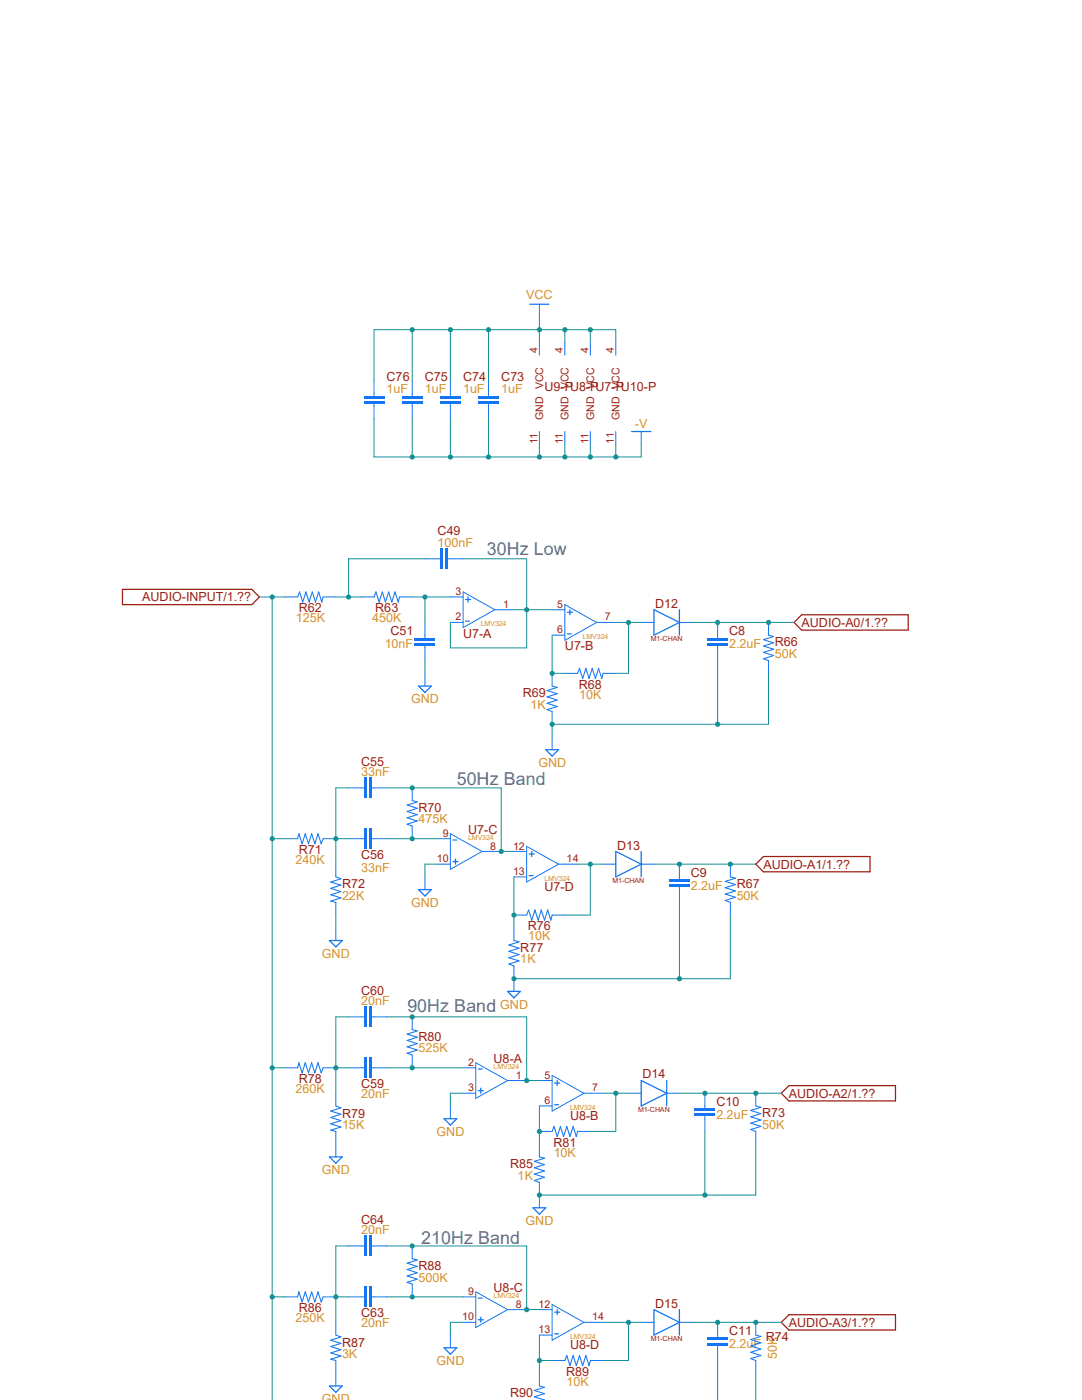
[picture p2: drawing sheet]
<svg xmlns="http://www.w3.org/2000/svg" width="216mm" height="279mm" viewBox="0 0 216 279" stroke-linecap="round" stroke-linejoin="round" font-family="sans-serif">
<path d="M51.8 119.1l-1.6 1.6h-25.8v-3.1h25.8l1.6 1.5M160 122.7h21.2v3.1h-21.2M160 122.7l-1.6 1.5 1.6 1.6M152.3 170.9h21.3v3.1h-21.3l-1.5-1.5zM157.4 216.7h21.3v3h-21.3M157.4 216.7l-1.5 1.5 1.5 1.5M157.4 262.4h21.3v3h-21.3M157.4 262.4l-1.5 1.5 1.5 1.5" fill="none" stroke="#9c1f14" stroke-width=".25"/>
<path d="M64.5 119.1l-.3 1.1-.6-2.1-.6 2.1-.7-2.1-.6 2.1-.7-2.1-.6 2.1-.6-2.1-.4 1M74.6 119.1l.4-1 .7 2.1M79.7 119.1l-.2 1.1-.7-2.1-.6 2.1-.6-2.1-.7 2.1-.6-2.1-.7 2.1" fill="none" stroke="#1375f4" stroke-width=".21"/>
<path d="M56.9 119.1h2.5M64.5 119.1h2.5M72.1 119.1h2.5M79.7 119.1h2.6" fill="none" stroke="#1375f4" stroke-width=".2"/>
<g fill="#1375f4">
<path d="M88.8 109.5h.6v4.1h-.6z" fill-rule="evenodd"/>
<path d="M88.8 109.5h.6v4.1h-.6zM88.8 109.5v4.1h.6v-4.1z" fill-rule="evenodd"/>
<path d="M87.8 109.5h.6v4.1h-.6z" fill-rule="evenodd"/>
<path d="M87.8 109.5h.6v4.1h-.6zM87.8 109.5v4.1h.6v-4.1z" fill-rule="evenodd"/>
</g>
<path d="M84.8 111.5h3M89.4 111.5h3" fill="none" stroke="#1375f4" stroke-width=".2"/>
<g fill="#1375f4">
<path d="M82.8 128.3h4v.5h-4z" fill-rule="evenodd"/>
<path d="M82.8 128.3h4v.5h-4zM82.8 128.3v.5h4v-.5z" fill-rule="evenodd"/>
<path d="M82.8 127.3h4v.5h-4z" fill-rule="evenodd"/>
<path d="M82.8 127.3h4v.5h-4zM82.8 127.3v.5h4v-.5z" fill-rule="evenodd"/>
</g>
<path d="M128 86.1v2.6M84.8 124.2v3.1M84.8 128.8v3M84.8 134.4v2.5M110.2 134.4v2.5M112.7 134.4h2.6M120.3 134.4h2.6M82.3 157.2v2.6M110.2 142v2.5M110.2 147.1v2.5M82.3 164.9v2.5" fill="none" stroke="#1375f4" stroke-width=".2"/>
<path d="M126 86.1h3.9M83.5 136.9h2.6l-1.3 1.3zM108.9 149.6h2.5l-1.2 1.3z" fill="none" stroke="#1375f4" stroke-width=".25"/>
<path d="M110.2 136.9l1 .3-2 .6 2 .7M111.2 138.5l-2 .6 2 .6-2 .7 2 .6M116.9 133.4l.6 2 .7-2 .6 2 .6-2M116.9 133.4l-.6 2-.7-2-.3 1M119.4 133.4l.7 2 .2-1M82.3 159.8l1 .2-2.1 .7 2.1 .6-2.1 .7M111.2 141l-2 .6 1 .4M81.2 161.9l2.1 .7-2.1 .6 2.1 .7-2.1 .6 1.1 .4" fill="none" stroke="#1375f4" stroke-width=".21"/>
<g fill="#1375f4">
<path d="M73.6 155.2h.5v4.1h-.5z" fill-rule="evenodd"/>
<path d="M73.6 155.2h.5v4.1h-.5zM73.6 155.2v4.1h.5v-4.1z" fill-rule="evenodd"/>
<path d="M72.6 155.2h.5v4.1h-.5z" fill-rule="evenodd"/>
<path d="M72.6 155.2h.5v4.1h-.5zM72.6 155.2v4.1h.5v-4.1z" fill-rule="evenodd"/>
</g>
<path d="M69.6 157.2h3M74.1 157.2h3.1" fill="none" stroke="#1375f4" stroke-width=".2"/>
<g fill="#1375f4">
<path d="M73.6 165.4h.5v4h-.5z" fill-rule="evenodd"/>
<path d="M73.6 165.4h.5v4h-.5zM73.6 165.4v4h.5v-4z" fill-rule="evenodd"/>
<path d="M72.6 165.4h.5v4h-.5z" fill-rule="evenodd"/>
<path d="M72.6 165.4h.5v4h-.5zM72.6 165.4v4h.5v-4z" fill-rule="evenodd"/>
</g>
<g fill="none" stroke="#1375f4" stroke-width=".2">
<path d="M56.9 167.4h2.5M64.5 167.4h2.5M67 172.5v2.5M69.6 167.4h3M74.1 167.4h3.1M84.8 175v2.5M67 180.1v2.5M67 185.2v2.5M102.6 182.6h2.5M102.6 185.2v2.5M102.6 192.8v5.1M110.2 182.6h2.5"/>
<path d="M56.9 213.1h2.5M64.5 213.1h2.5M67 218.2v2.5M67 225.8v2.5"/>
</g>
<g fill="none" stroke="#1375f4" stroke-width=".21">
<path d="M59.4 167.4l.2-1 .7 2M62.2 166.4l.6 2M62.2 166.4l-.7 2-.6-2-.6 2M64.5 167.4l-.4 1-.7-2-.6 2M66 178.6l2 .6-2 .6 1 .3M67 175l1 .4-2 .6 2 .7-2 .6 2 .6-2 .7M101.5 191.1l2.1 .7-2.1 .6 1.1 .4M102.6 187.7l1 .3-2.1 .6 2.1 .6M103.6 189.2l-2.1 .7 2.1 .6-2.1 .6M105.1 182.6l.4-1 .6 2.1 .6-2.1 .7 2.1M110.2 182.6l-.3 1.1-.6-2.1-.7 2.1-.6-2.1-.6 2.1M59.4 213.1l.2-1 .7 2"/>
<path d="M62.2 212.1l.6 2M62.2 212.1l-.7 2-.6-2-.6 2M64.5 213.1l-.4 1-.7-2-.6 2M66 225.5l1 .3M67 220.7l1 .4-2 .7 2 .6-2 .6 2 .7-2 .6 2 .6-2 .7"/>
</g>
<path d="M83.5 177.5h2.6l-1.3 1.3zM67 189l1.3-1.3h-2.6l1.3 1.3M101.3 197.9h2.5l-1.2 1.2z" fill="none" stroke="#1375f4" stroke-width=".25"/>
<g fill="#1375f4">
<path d="M73.6 211.1h.5v4h-.5z" fill-rule="evenodd"/>
<path d="M73.6 211.1h.5v4h-.5zM73.6 211.1v4h.5v-4z" fill-rule="evenodd"/>
<path d="M72.6 211.1h.5v4h-.5z" fill-rule="evenodd"/>
<path d="M72.6 211.1h.5v4h-.5zM72.6 211.1v4h.5v-4z" fill-rule="evenodd"/>
</g>
<path d="M69.6 213.1h3M74.1 213.1h3.1" fill="none" stroke="#1375f4" stroke-width=".2"/>
<g fill="#1375f4">
<path d="M73.6 200.9h.5v4.1h-.5z" fill-rule="evenodd"/>
<path d="M73.6 200.9h.5v4.1h-.5zM73.6 200.9v4.1h.5v-4.1z" fill-rule="evenodd"/>
<path d="M72.6 200.9h.5v4.1h-.5z" fill-rule="evenodd"/>
<path d="M72.6 200.9h.5v4.1h-.5zM72.6 200.9v4.1h.5v-4.1z" fill-rule="evenodd"/>
</g>
<g fill="none" stroke="#1375f4" stroke-width=".2">
<path d="M69.6 202.9h3M74.1 202.9h3.1M82.3 202.9v2.6M82.3 210.6v2.5M67 228.3v2.6M89.9 220.7v2.6M107.6 225.8h2.6M107.6 228.3v2.6M107.6 236v5M115.3 225.8h2.5M56.9 258.8h2.5M64.5 258.8h2.5"/>
<path d="M67 263.9v2.5M67 271.5v2.6"/>
</g>
<g fill="none" stroke="#1375f4" stroke-width=".21">
<path d="M81.2 210.2l1.1 .4M81.2 207.6l2.1 .7-2.1 .6 2.1 .6-2.1 .7M82.3 205.5l1 .2M83.3 205.7l-2.1 .7 2.1 .6-2.1 .6M107.6 230.9l1 .2-2 .7 2 .6-2 .6 2 .7M108.6 233.7l-2 .6 2 .6-2 .7 1 .4M114.4 224.8l.6 2 .3-1M114.4 224.8l-.7 2-.6-2-.6 2-.7-2-.6 2-.6-2-.4 1M59.4 258.8l.2-1 .7 2.1M62.2 257.8l.6 2.1M62.2 257.8l-.7 2.1-.6-2.1-.6 2.1M64.5 258.8l-.4 1.1-.7-2.1-.6 2.1"/>
<path d="M67 266.4l1 .4-2 .7 2 .6-2 .6 2 .7-2 .6 2 .6-2 .7 1 .2"/>
</g>
<path d="M67 232.2l1.3-1.3h-2.6l1.3 1.3M88.6 223.3h2.5l-1.2 1.2zM106.4 241h2.5l-1.3 1.3z" fill="none" stroke="#1375f4" stroke-width=".25"/>
<g fill="#1375f4">
<path d="M73.6 256.8h.5v4.1h-.5z" fill-rule="evenodd"/>
<path d="M73.6 256.8h.5v4.1h-.5zM73.6 256.8v4.1h.5v-4.1z" fill-rule="evenodd"/>
<path d="M72.6 256.8h.5v4.1h-.5z" fill-rule="evenodd"/>
<path d="M72.6 256.8h.5v4.1h-.5zM72.6 256.8v4.1h.5v-4.1z" fill-rule="evenodd"/>
</g>
<path d="M69.6 258.8h3M74.1 258.8h3.1" fill="none" stroke="#1375f4" stroke-width=".2"/>
<g fill="#1375f4">
<path d="M73.6 246.6h.5v4.1h-.5z" fill-rule="evenodd"/>
<path d="M73.6 246.6h.5v4.1h-.5zM73.6 246.6v4.1h.5v-4.1z" fill-rule="evenodd"/>
<path d="M72.6 246.6h.5v4.1h-.5z" fill-rule="evenodd"/>
<path d="M72.6 246.6h.5v4.1h-.5zM72.6 246.6v4.1h.5v-4.1z" fill-rule="evenodd"/>
</g>
<g fill="none" stroke="#1375f4" stroke-width=".2">
<path d="M128 124.2h2.5M135.6 124.2h2.5M153.4 124.2v2.6M153.4 131.8v2.6M120.3 172.5h2.6M128 172.5h2.5M145.7 172.5v2.5M145.7 180.1v2.5M125.4 218.2h2.6M133 218.2h2.6M150.8 218.2v2.5M150.8 225.8v2.5"/>
<path d="M69.6 248.7h3M74.1 248.7h3.1M82.3 248.7v2.5M82.3 256.3v2.5M67 274.1v2.5M89.9 266.4v2.6M107.6 274.1v2.5M110.2 271.5h2.5M117.8 271.5h2.5M128 263.9h2.5M135.6 263.9h2.5M150.8 263.9v2.5"/>
<path d="M150.8 271.5v2.6"/>
</g>
<g fill="none" stroke="#1375f4" stroke-width=".21">
<path d="M152.3 128.9l2.1 .7-2.1 .6 2.1 .6-2.1 .7 1.1 .3M153.4 126.8l1 .2-2.1 .7 2.1 .6-2.1 .6M144.7 179.7l1 .4M144.7 177.2l2 .6-2 .6 2 .7-2 .6M145.7 175l1 .3M146.7 175.3l-2 .6 2 .6-2 .7M149.8 224.2l2 .6-2 .6 1 .4M149.8 221.6l2 .6-2 .7 2 .6-2 .7M150.8 220.7l1 .3-2 .6M81.2 254.6l2.1 .7-2.1 .6 1.1 .4M81.2 252.1l2.1 .6M82.3 251.2l1 .3-2.1 .6"/>
<path d="M83.3 252.7l-2.1 .7 2.1 .6-2.1 .6M107.6 276.6l1 .3-2 .6 2 .6M108.6 278.1l-2 .7 2 .6h-.1M114.4 270.5l.6 2.1 .6-2.1 .7 2.1 .6-2.1M114.4 270.5l-.7 2.1-.6-2.1-.4 1M116.9 270.5l.6 2.1 .3-1.1M149.8 271.1l1 .4M149.8 268.6l2 .6-2 .7 2 .6-2 .6M150.8 266.4l1 .3M151.8 266.7l-2 .6 2 .7-2 .6"/>
</g>
<path d="M130.5 121.7l5.1 2.5-5.1 2.6zM135.6 121.7v5.1M122.9 169.9l5.1 2.6-5.1 2.5zM128 169.9v5.1M128 215.6l5 2.6-5 2.5zM133 215.6v5.1M67 277.9l1.3-1.3h-2.6l1.3 1.3M88.6 269h2.5l-1.2 1.3zM130.5 261.4l5.1 2.5-5.1 2.5zM135.6 261.4v5" fill="none" stroke="#1375f4" stroke-width=".25"/>
<g fill="#1375f4">
<path d="M95.4 80h4.1v.5h-4.1z" fill-rule="evenodd"/>
<path d="M95.4 80h4.1v.6h-4.1zM95.4 80v.5h4.1v-.5z" fill-rule="evenodd"/>
<path d="M95.4 79h4.1v.5h-4.1z" fill-rule="evenodd"/>
<path d="M95.4 79h4.1v.5h-4.1zM95.4 79v.5h4.1v-.5z" fill-rule="evenodd"/>
</g>
<path d="M97.5 76v3M97.5 80.5v3.1" fill="none" stroke="#1375f4" stroke-width=".2"/>
<g fill="#1375f4">
<path d="M87.8 80h4.1v.5h-4.1z" fill-rule="evenodd"/>
<path d="M87.8 80h4.1v.6h-4.1zM87.8 80v.5h4.1v-.5z" fill-rule="evenodd"/>
<path d="M87.8 79h4.1v.5h-4.1z" fill-rule="evenodd"/>
<path d="M87.8 79h4.1v.5h-4.1zM87.8 79v.5h4.1v-.5z" fill-rule="evenodd"/>
</g>
<path d="M89.9 76v3M89.9 80.5v3.1" fill="none" stroke="#1375f4" stroke-width=".2"/>
<g fill="#1375f4">
<path d="M80.2 80h4.1v.5h-4.1z" fill-rule="evenodd"/>
<path d="M80.2 80h4.1v.6h-4.1zM80.2 80v.5h4.1v-.5z" fill-rule="evenodd"/>
<path d="M80.2 79h4.1v.5h-4.1z" fill-rule="evenodd"/>
<path d="M80.2 79h4.1v.5h-4.1zM80.2 79v.5h4.1v-.5z" fill-rule="evenodd"/>
</g>
<path d="M82.3 76v3M82.3 80.5v3.1" fill="none" stroke="#1375f4" stroke-width=".2"/>
<g fill="#1375f4">
<path d="M72.6 80h4.1v.5h-4.1z" fill-rule="evenodd"/>
<path d="M72.6 80h4.1v.6h-4.1zM72.6 80v.5h4.1v-.5z" fill-rule="evenodd"/>
<path d="M72.6 79h4.1v.5h-4.1z" fill-rule="evenodd"/>
<path d="M72.6 79h4.1v.5h-4.1zM72.6 79v.5h4.1v-.5z" fill-rule="evenodd"/>
</g>
<g fill="none" stroke="#1375f4" stroke-width=".2">
<path d="M74.6 76v3M107.6 68.3v2.6M112.7 68.3v2.6M117.8 68.3v2.6M122.9 68.3v2.6M74.6 80.5v3.1M107.6 86.1v2.6M112.7 86.1v2.6M117.8 86.1v2.6M122.9 86.1v2.6M89.9 119.1h2.5M92.4 118.1l6.3 3.6-6.3 3.5z"/>
<path d="M89.9 124.2h2.5M98.7 121.7h3.9M110.2 121.7h2.5M110.2 126.8h2.5M112.7 120.7l6.4 3.5-6.4 3.6zM119.1 124.2h3.8M87.3 167.4h2.6M87.3 172.5h2.6M89.9 166.4l6.3 3.5-6.3 3.6zM96.2 169.9h3.8M102.6 169.9h2.5M102.6 175h2.5"/>
<path d="M105.1 168.9l6.3 3.6-6.3 3.5zM111.4 172.5h3.9M92.4 213.1h2.5M92.4 218.2h2.5M94.9 212.1l6.4 3.5-6.4 3.6zM101.3 215.6h3.8M107.6 215.6h2.6M110.2 214.6l6.3 3.6-6.3 3.6zM116.5 218.2h3.8M107.6 220.7h2.6M92.4 258.8h2.5M92.4 263.9h2.5"/>
<path d="M105.1 261.4h-3.8l-6.4 3.5v-7.1l6.4 3.6M107.6 261.4h2.6M107.6 266.4h2.6M110.2 260.3l6.3 3.6-6.3 3.6zM116.5 263.9h3.8"/>
</g>
<g fill="none" stroke="#1375f4" stroke-width=".25">
<path d="M92.9 119.6h1M93.4 119.1v1.1M92.9 124h.8M113.2 126.5h.8M113.2 122.2h1M113.7 121.7v1M90.4 167.6h.7M90.4 171.9h1M90.9 171.4v1.1M105.6 174.7h.8M105.6 170.4h1M106.1 169.9v1"/>
<path d="M95.4 213.4h.8M95.4 217.7h1.1M95.9 217.2v1M110.7 216.2h1M111.2 215.6v1.1M110.7 220.5h.7M95.4 259.1h.8M95.4 263.4h1.1M95.9 262.9v1M110.7 266.2h.7M110.7 261.9h1M111.2 261.4v1"/>
</g>
<g fill="#1375f4">
<path d="M141.2 128.3h4v.5h-4z" fill-rule="evenodd"/>
<path d="M141.1 128.3h4.1v.5h-4zM141.2 128.3v.5h4v-.5z" fill-rule="evenodd"/>
<path d="M141.2 127.3h4v.5h-4z" fill-rule="evenodd"/>
<path d="M141.1 127.3h4.1v.5h-4.1zM141.2 127.3v.5h4v-.5z" fill-rule="evenodd"/>
</g>
<path d="M143.2 124.2v3.1M143.2 128.8v3" fill="none" stroke="#1375f4" stroke-width=".2"/>
<g fill="#1375f4">
<path d="M133.5 176.5h4.1v.5h-4.1z" fill-rule="evenodd"/>
<path d="M133.5 176.5h4.1v.5h-4.1zM133.5 176.5v.5h4.1v-.5z" fill-rule="evenodd"/>
<path d="M133.5 175.5h4.1v.5h-4.1z" fill-rule="evenodd"/>
<path d="M133.5 175.5h4.1v.5h-4.1zM133.5 175.5v.5h4.1v-.5z" fill-rule="evenodd"/>
</g>
<path d="M135.6 172.5v3M135.6 177v3.1" fill="none" stroke="#1375f4" stroke-width=".2"/>
<g fill="#1375f4">
<path d="M138.6 222.2h4.1v.6h-4.1z" fill-rule="evenodd"/>
<path d="M138.6 222.2h4.1v.6h-4.1zM138.6 222.2v.6h4.1v-.6z" fill-rule="evenodd"/>
<path d="M138.6 221.2h4.1v.6h-4.1z" fill-rule="evenodd"/>
<path d="M138.6 221.2h4.1v.6h-4.1zM138.6 221.2v.6h4.1v-.6z" fill-rule="evenodd"/>
</g>
<path d="M140.7 218.2v3M140.7 222.7v3.1" fill="none" stroke="#1375f4" stroke-width=".2"/>
<g fill="#1375f4">
<path d="M141.2 268h4v.5h-4z" fill-rule="evenodd"/>
<path d="M141.2 268h4v.5h-4.1zM141.2 268v.5h4v-.5z" fill-rule="evenodd"/>
<path d="M141.2 267h4v.5h-4z" fill-rule="evenodd"/>
<path d="M141.1 267h4.1v.5h-4.1zM141.2 267v.5h4v-.5z" fill-rule="evenodd"/>
</g>
<path d="M107.6 60.7v2.6M143.2 263.9v3.1M143.2 268.5v3" fill="none" stroke="#1375f4" stroke-width=".2"/>
<path d="M105.7 60.7h3.8" fill="none" stroke="#1375f4" stroke-width=".25"/>
<path d="M67 119.1h5.1M84.8 111.5h-15.2v7.6" fill="none" stroke="#158f93" stroke-width=".2"/>
<g fill="#158f93">
<path d="M69 119.1a.55 .55 0 0 1 1.1 0 .55 .55 0 0 1-1.1 0zM69 119.1a.55 .55 0 0 0 1.1 0 .55 .55 0 0 0-1.1 0z" fill-rule="evenodd"/>
<circle cx="69.6" cy="119.1" r=".51"/>
</g>
<path d="M92.4 111.5h12.7v17.8h-15.2v-5.1M102.6 121.7h7.6" fill="none" stroke="#158f93" stroke-width=".2"/>
<g fill="#158f93">
<path d="M104.6 121.7a.52 .52 0 0 1 1 0 .52 .52 0 0 1-1 0zM104.6 121.7a.51 .51 0 0 0 1 0 .51 .51 0 0 0-1 0z" fill-rule="evenodd"/>
<circle cx="105.1" cy="121.7" r=".52"/>
</g>
<path d="M82.3 119.1h7.6M84.8 119.1v5.1" fill="none" stroke="#158f93" stroke-width=".2"/>
<g fill="#158f93">
<path d="M84.3 119.1a.51 .51 0 0 1 1 0 .51 .51 0 0 1-1 0zM84.3 119.1a.51 .51 0 0 0 1 0 .51 .51 0 0 0-1 0z" fill-rule="evenodd"/>
<circle cx="84.8" cy="119.1" r=".51"/>
</g>
<path d="M84.8 131.8v2.6M143.2 131.8v12.7M153.4 134.4v10.1h-43.2v2.6" fill="none" stroke="#158f93" stroke-width=".2"/>
<g fill="#158f93">
<path d="M109.7 144.5a.52 .52 0 0 1 1 0 .52 .52 0 0 1-1 0zM109.7 144.5a.51 .51 0 0 0 1 0 .51 .51 0 0 0-1 0z" fill-rule="evenodd"/>
<path d="M142.7 144.5a.51 .51 0 0 1 1 0 .51 .51 0 0 1-1 0zM142.7 144.5a.51 .51 0 0 0 1 0 .51 .51 0 0 0-1 0z" fill-rule="evenodd"/>
<circle cx="110.2" cy="144.5" r=".52"/>
<circle cx="143.2" cy="144.5" r=".51"/>
</g>
<path d="M87.3 172.5h-2.5v2.5M67 182.6v2.6M135.6 180.1v15.2M145.7 182.6v12.7h-43.1" fill="none" stroke="#158f93" stroke-width=".2"/>
<g fill="#158f93">
<path d="M102 195.3a.55 .55 0 0 1 1.1 0 .55 .55 0 0 1-1.1 0zM102 195.3a.55 .55 0 0 0 1.1 0 .55 .55 0 0 0-1.1 0z" fill-rule="evenodd"/>
<path d="M135.1 195.3a.52 .52 0 0 1 1 0 .52 .52 0 0 1-1 0zM135.1 195.3a.51 .51 0 0 0 1 0 .51 .51 0 0 0-1 0z" fill-rule="evenodd"/>
<circle cx="102.6" cy="195.3" r=".51"/>
<circle cx="135.6" cy="195.3" r=".52"/>
</g>
<path d="M92.4 218.2h-2.5v2.5M140.7 225.8v12.7M150.8 228.3v10.2h-43.2" fill="none" stroke="#158f93" stroke-width=".2"/>
<g fill="#158f93">
<path d="M107.1 238.5a.55 .55 0 0 1 1.1 0 .55 .55 0 0 1-1.1 0zM107.1 238.5a.51 .51 0 0 0 1 0 .51 .51 0 0 0-1 0z" fill-rule="evenodd"/>
<path d="M140.1 238.5a.55 .55 0 0 1 1.1 0 .55 .55 0 0 1-1.1 0zM140.1 238.5a.55 .55 0 0 0 1.1 0 .55 .55 0 0 0-1.1 0z" fill-rule="evenodd"/>
<circle cx="107.6" cy="238.5" r=".51"/>
<circle cx="140.7" cy="238.5" r=".52"/>
</g>
<path d="M110.2 126.8v7.6h2.5M92.4 263.9h-2.5v2.5M143.2 271.5v7.9M150.8 274.1v5.3" fill="none" stroke="#158f93" stroke-width=".2"/>
<g fill="#158f93">
<path d="M109.7 134.4a.52 .52 0 0 1 1 0 .52 .52 0 0 1-1 0zM109.7 134.4a.51 .51 0 0 0 1 0 .51 .51 0 0 0-1 0z" fill-rule="evenodd"/>
<circle cx="110.2" cy="134.4" r=".52"/>
</g>
<path d="M122.9 124.2h5.1M125.4 124.2v10.2h-2.5" fill="none" stroke="#158f93" stroke-width=".2"/>
<g fill="#158f93">
<path d="M124.9 124.2a.52 .52 0 0 1 1 0 .52 .52 0 0 1-1 0zM124.9 124.2a.51 .51 0 0 0 1 0 .51 .51 0 0 0-1 0z" fill-rule="evenodd"/>
<circle cx="125.4" cy="124.2" r=".52"/>
</g>
<path d="M74.6 83.6v7.6h53.4v-2.5M82.3 83.6v7.6M89.9 83.6v7.6M97.5 83.6v7.6M107.6 88.7v2.5M112.7 88.7v2.5M117.8 88.7v2.5M122.9 88.7v2.5" fill="none" stroke="#158f93" stroke-width=".2"/>
<g fill="#158f93">
<path d="M107.1 91.2a.55 .55 0 0 1 1.1 0 .55 .55 0 0 1-1.1 0zM107.1 91.2a.51 .51 0 0 0 1 0 .51 .51 0 0 0-1 0z" fill-rule="evenodd"/>
<path d="M112.2 91.2a.51 .51 0 0 1 1 0 .51 .51 0 0 1-1 0zM112.2 91.2a.51 .51 0 0 0 1 0 .51 .51 0 0 0-1 0z" fill-rule="evenodd"/>
<path d="M117.3 91.2a.51 .51 0 0 1 1 0 .51 .51 0 0 1-1 0zM117.3 91.2a.51 .51 0 0 0 1 0 .51 .51 0 0 0-1 0z" fill-rule="evenodd"/>
<path d="M122.4 91.2a.51 .51 0 0 1 1 0 .51 .51 0 0 1-1 0zM122.4 91.2a.51 .51 0 0 0 1 0 .51 .51 0 0 0-1 0z" fill-rule="evenodd"/>
<path d="M81.7 91.2a.55 .55 0 0 1 1.1 0 .55 .55 0 0 1-1.1 0zM81.7 91.2a.55 .55 0 0 0 1.1 0 .55 .55 0 0 0-1.1 0z" fill-rule="evenodd"/>
<path d="M89.4 91.2a.51 .51 0 0 1 1 0 .51 .51 0 0 1-1 0zM89.4 91.2a.51 .51 0 0 0 1 0 .51 .51 0 0 0-1 0z" fill-rule="evenodd"/>
<path d="M97 91.2a.51 .51 0 0 1 1 0 .51 .51 0 0 1-1 0zM97 91.2a.51 .51 0 0 0 1 0 .51 .51 0 0 0-1 0z" fill-rule="evenodd"/>
<circle cx="107.6" cy="91.2" r=".51"/>
<circle cx="112.7" cy="91.2" r=".51"/>
<circle cx="117.8" cy="91.2" r=".51"/>
<circle cx="122.9" cy="91.2" r=".51"/>
<circle cx="82.3" cy="91.2" r=".52"/>
<circle cx="89.9" cy="91.2" r=".51"/>
<circle cx="97.5" cy="91.2" r=".51"/>
</g>
<path d="M69.6 157.2h-2.6v15.3M67 167.4h2.6" fill="none" stroke="#158f93" stroke-width=".2"/>
<g fill="#158f93">
<path d="M66.5 167.4a.52 .52 0 0 1 1 0 .52 .52 0 0 1-1 0zM66.5 167.4a.52 .52 0 0 0 1 0 .52 .52 0 0 0-1 0z" fill-rule="evenodd"/>
<circle cx="67" cy="167.4" r=".52"/>
</g>
<path d="M77.2 167.4h10.1" fill="none" stroke="#158f93" stroke-width=".2"/>
<g fill="#158f93">
<path d="M81.7 167.4a.55 .55 0 0 1 1.1 0 .55 .55 0 0 1-1.1 0zM81.7 167.4a.55 .55 0 0 0 1.1 0 .55 .55 0 0 0-1.1 0z" fill-rule="evenodd"/>
<circle cx="82.3" cy="167.4" r=".52"/>
</g>
<path d="M77.2 157.2h22.8v12.7h2.6" fill="none" stroke="#158f93" stroke-width=".2"/>
<g fill="#158f93">
<path d="M81.7 157.2a.55 .55 0 0 1 1.1 0 .55 .55 0 0 1-1.1 0zM81.7 157.2a.55 .55 0 0 0 1.1 0 .55 .55 0 0 0-1.1 0z" fill-rule="evenodd"/>
<path d="M99.5 169.9a.52 .52 0 0 1 1 0 .52 .52 0 0 1-1 0zM99.5 169.9a.51 .51 0 0 0 1 0 .51 .51 0 0 0-1 0z" fill-rule="evenodd"/>
<circle cx="82.3" cy="157.2" r=".52"/>
<circle cx="100" cy="169.9" r=".52"/>
</g>
<path d="M102.6 175v10.2" fill="none" stroke="#158f93" stroke-width=".2"/>
<g fill="#158f93">
<path d="M102 182.6a.55 .55 0 0 1 1.1 0 .55 .55 0 0 1-1.1 0zM102 182.6a.55 .55 0 0 0 1.1 0 .55 .55 0 0 0-1.1 0z" fill-rule="evenodd"/>
<circle cx="102.6" cy="182.6" r=".51"/>
</g>
<path d="M115.3 172.5h5M117.8 172.5v10.1h-5.1" fill="none" stroke="#158f93" stroke-width=".2"/>
<g fill="#158f93">
<path d="M117.3 172.5a.51 .51 0 0 1 1 0 .51 .51 0 0 1-1 0zM117.3 172.5a.51 .51 0 0 0 1 0 .51 .51 0 0 0-1 0z" fill-rule="evenodd"/>
<circle cx="117.8" cy="172.5" r=".51"/>
</g>
<path d="M69.6 213.1h-2.6v5.1" fill="none" stroke="#158f93" stroke-width=".2"/>
<g fill="#158f93">
<path d="M66.5 213.1a.52 .52 0 0 1 1 0 .52 .52 0 0 1-1 0zM66.5 213.1a.52 .52 0 0 0 1 0 .52 .52 0 0 0-1 0z" fill-rule="evenodd"/>
<circle cx="67" cy="213.1" r=".52"/>
</g>
<path d="M69.6 202.9h-2.6v10.2M77.2 213.1h15.2" fill="none" stroke="#158f93" stroke-width=".2"/>
<g fill="#158f93">
<path d="M81.7 213.1a.55 .55 0 0 1 1.1 0 .55 .55 0 0 1-1.1 0zM81.7 213.1a.55 .55 0 0 0 1.1 0 .55 .55 0 0 0-1.1 0z" fill-rule="evenodd"/>
<circle cx="82.3" cy="213.1" r=".52"/>
</g>
<path d="M77.2 202.9h27.9v12.7h2.5" fill="none" stroke="#158f93" stroke-width=".2"/>
<g fill="#158f93">
<path d="M81.7 202.9a.55 .55 0 0 1 1.1 0 .55 .55 0 0 1-1.1 0zM81.7 202.9a.55 .55 0 0 0 1.1 0 .55 .55 0 0 0-1.1 0z" fill-rule="evenodd"/>
<path d="M104.6 215.6a.52 .52 0 0 1 1 0 .52 .52 0 0 1-1 0zM104.6 215.6a.51 .51 0 0 0 1 0 .51 .51 0 0 0-1 0z" fill-rule="evenodd"/>
<circle cx="82.3" cy="202.9" r=".52"/>
<circle cx="105.1" cy="215.6" r=".52"/>
</g>
<path d="M107.6 220.7v7.6" fill="none" stroke="#158f93" stroke-width=".2"/>
<g fill="#158f93">
<path d="M107.1 225.8a.55 .55 0 0 1 1.1 0 .55 .55 0 0 1-1.1 0zM107.1 225.8a.51 .51 0 0 0 1 0 .51 .51 0 0 0-1 0z" fill-rule="evenodd"/>
<circle cx="107.6" cy="225.8" r=".51"/>
</g>
<path d="M120.3 218.2h5.1M122.9 218.2v7.6h-5.1" fill="none" stroke="#158f93" stroke-width=".2"/>
<g fill="#158f93">
<path d="M122.4 218.2a.51 .51 0 0 1 1 0 .51 .51 0 0 1-1 0zM122.4 218.2a.51 .51 0 0 0 1 0 .51 .51 0 0 0-1 0z" fill-rule="evenodd"/>
<circle cx="122.9" cy="218.2" r=".51"/>
</g>
<path d="M69.6 258.8h-2.6v5.1" fill="none" stroke="#158f93" stroke-width=".2"/>
<g fill="#158f93">
<path d="M66.5 258.8a.52 .52 0 0 1 1 0 .52 .52 0 0 1-1 0zM66.5 258.8a.52 .52 0 0 0 1 0 .52 .52 0 0 0-1 0z" fill-rule="evenodd"/>
<circle cx="67" cy="258.8" r=".52"/>
</g>
<path d="M69.6 248.7h-2.6v10.1M77.2 258.8h15.2" fill="none" stroke="#158f93" stroke-width=".2"/>
<g fill="#158f93">
<path d="M81.7 258.8a.55 .55 0 0 1 1.1 0 .55 .55 0 0 1-1.1 0zM81.7 258.8a.55 .55 0 0 0 1.1 0 .55 .55 0 0 0-1.1 0z" fill-rule="evenodd"/>
<circle cx="82.3" cy="258.8" r=".52"/>
</g>
<path d="M77.2 248.7h27.9v12.7h2.5" fill="none" stroke="#158f93" stroke-width=".2"/>
<g fill="#158f93">
<path d="M81.7 248.7a.55 .55 0 0 1 1.1 0 .55 .55 0 0 1-1.1 0zM81.7 248.7a.55 .55 0 0 0 1.1 0 .55 .55 0 0 0-1.1 0z" fill-rule="evenodd"/>
<path d="M104.6 261.4a.52 .52 0 0 1 1 0 .52 .52 0 0 1-1 0zM104.6 261.4a.51 .51 0 0 0 1 0 .51 .51 0 0 0-1 0z" fill-rule="evenodd"/>
<circle cx="82.3" cy="248.7" r=".52"/>
<circle cx="105.1" cy="261.4" r=".52"/>
</g>
<path d="M107.6 266.4v7.7M107.6 271.5h2.6" fill="none" stroke="#158f93" stroke-width=".2"/>
<g fill="#158f93">
<path d="M107.1 271.5a.55 .55 0 0 1 1.1 0 .55 .55 0 0 1-1.1 0zM107.1 271.5a.51 .51 0 0 0 1 0 .51 .51 0 0 0-1 0z" fill-rule="evenodd"/>
<circle cx="107.6" cy="271.5" r=".51"/>
</g>
<path d="M120.3 263.9h7.7M125.4 263.9v7.6h-5.1" fill="none" stroke="#158f93" stroke-width=".2"/>
<g fill="#158f93">
<path d="M124.9 263.9a.52 .52 0 0 1 1 0 .52 .52 0 0 1-1 0zM124.9 263.9a.51 .51 0 0 0 1 0 .51 .51 0 0 0-1 0z" fill-rule="evenodd"/>
<circle cx="125.4" cy="263.9" r=".52"/>
</g>
<path d="M51.8 119.1h5.1M54.3 119.1v48.3h2.6" fill="none" stroke="#158f93" stroke-width=".2"/>
<g fill="#158f93">
<path d="M53.8 119.1a.51 .51 0 0 1 1 0 .51 .51 0 0 1-1 0zM53.8 119.1a.51 .51 0 0 0 1 0 .51 .51 0 0 0-1 0z" fill-rule="evenodd"/>
<circle cx="54.3" cy="119.1" r=".51"/>
</g>
<path d="M54.3 167.4v45.7h2.6" fill="none" stroke="#158f93" stroke-width=".2"/>
<g fill="#158f93">
<path d="M53.8 167.4a.51 .51 0 0 1 1 0 .51 .51 0 0 1-1 0zM53.8 167.4a.51 .51 0 0 0 1 0 .51 .51 0 0 0-1 0z" fill-rule="evenodd"/>
<circle cx="54.3" cy="167.4" r=".51"/>
</g>
<path d="M54.3 213.1v45.7h2.6" fill="none" stroke="#158f93" stroke-width=".2"/>
<g fill="#158f93">
<path d="M53.8 213.1a.51 .51 0 0 1 1 0 .51 .51 0 0 1-1 0zM53.8 213.1a.51 .51 0 0 0 1 0 .51 .51 0 0 0-1 0z" fill-rule="evenodd"/>
<circle cx="54.3" cy="213.1" r=".51"/>
</g>
<path d="M54.3 258.8v20.6" fill="none" stroke="#158f93" stroke-width=".2"/>
<g fill="#158f93">
<path d="M53.8 258.8a.51 .51 0 0 1 1 0 .51 .51 0 0 1-1 0zM53.8 258.8a.51 .51 0 0 0 1 0 .51 .51 0 0 0-1 0z" fill-rule="evenodd"/>
<circle cx="54.3" cy="258.8" r=".51"/>
</g>
<path d="M138.1 124.2h20.3" fill="none" stroke="#158f93" stroke-width=".2"/>
<g fill="#158f93">
<path d="M152.8 124.2a.55 .55 0 0 1 1.1 0 .55 .55 0 0 1-1.1 0zM152.8 124.2a.55 .55 0 0 0 1.1 0 .55 .55 0 0 0-1.1 0z" fill-rule="evenodd"/>
<path d="M142.7 124.2a.51 .51 0 0 1 1 0 .51 .51 0 0 1-1 0zM142.7 124.2a.51 .51 0 0 0 1 0 .51 .51 0 0 0-1 0z" fill-rule="evenodd"/>
<circle cx="153.4" cy="124.2" r=".51"/>
<circle cx="143.2" cy="124.2" r=".51"/>
</g>
<path d="M130.5 172.5h20.3" fill="none" stroke="#158f93" stroke-width=".2"/>
<g fill="#158f93">
<path d="M145.2 172.5a.55 .55 0 0 1 1.1 0 .55 .55 0 0 1-1.1 0zM145.2 172.5a.51 .51 0 0 0 1 0 .51 .51 0 0 0-1 0z" fill-rule="evenodd"/>
<path d="M135.1 172.5a.52 .52 0 0 1 1 0 .52 .52 0 0 1-1 0zM135.1 172.5a.51 .51 0 0 0 1 0 .51 .51 0 0 0-1 0z" fill-rule="evenodd"/>
<circle cx="145.7" cy="172.5" r=".52"/>
<circle cx="135.6" cy="172.5" r=".52"/>
</g>
<path d="M135.6 218.2h20.3" fill="none" stroke="#158f93" stroke-width=".2"/>
<g fill="#158f93">
<path d="M150.3 218.2a.52 .52 0 0 1 1 0 .52 .52 0 0 1-1 0zM150.3 218.2a.51 .51 0 0 0 1 0 .51 .51 0 0 0-1 0z" fill-rule="evenodd"/>
<path d="M140.1 218.2a.55 .55 0 0 1 1.1 0 .55 .55 0 0 1-1.1 0zM140.1 218.2a.55 .55 0 0 0 1.1 0 .55 .55 0 0 0-1.1 0z" fill-rule="evenodd"/>
<circle cx="150.8" cy="218.2" r=".52"/>
<circle cx="140.7" cy="218.2" r=".52"/>
</g>
<path d="M138.1 263.9h17.8" fill="none" stroke="#158f93" stroke-width=".2"/>
<g fill="#158f93">
<path d="M150.3 263.9a.52 .52 0 0 1 1 0 .52 .52 0 0 1-1 0zM150.3 263.9a.51 .51 0 0 0 1 0 .51 .51 0 0 0-1 0z" fill-rule="evenodd"/>
<path d="M142.7 263.9a.51 .51 0 0 1 1 0 .51 .51 0 0 1-1 0zM142.7 263.9a.51 .51 0 0 0 1 0 .51 .51 0 0 0-1 0z" fill-rule="evenodd"/>
<circle cx="150.8" cy="263.9" r=".52"/>
<circle cx="143.2" cy="263.9" r=".51"/>
</g>
<path d="M82.3 65.8v10.2M89.9 65.8v10.2M97.5 65.8v10.2M107.6 63.3v5M112.7 65.8v2.5M117.8 65.8v2.5M122.9 68.3v-2.5h-48.3v10.2" fill="none" stroke="#158f93" stroke-width=".2"/>
<g fill="#158f93">
<path d="M107.1 65.8a.55 .55 0 0 1 1.1 0 .55 .55 0 0 1-1.1 0zM107.1 65.8a.51 .51 0 0 0 1 0 .51 .51 0 0 0-1 0z" fill-rule="evenodd"/>
<path d="M112.2 65.8a.51 .51 0 0 1 1 0 .51 .51 0 0 1-1 0zM112.2 65.8a.51 .51 0 0 0 1 0 .51 .51 0 0 0-1 0z" fill-rule="evenodd"/>
<path d="M117.3 65.8a.51 .51 0 0 1 1 0 .51 .51 0 0 1-1 0zM117.3 65.8a.51 .51 0 0 0 1 0 .51 .51 0 0 0-1 0z" fill-rule="evenodd"/>
<path d="M97 65.8a.51 .51 0 0 1 1 0 .51 .51 0 0 1-1 0zM97 65.8a.51 .51 0 0 0 1 0 .51 .51 0 0 0-1 0z" fill-rule="evenodd"/>
<path d="M89.4 65.8a.51 .51 0 0 1 1 0 .51 .51 0 0 1-1 0zM89.4 65.8a.51 .51 0 0 0 1 0 .51 .51 0 0 0-1 0z" fill-rule="evenodd"/>
<path d="M81.7 65.8a.55 .55 0 0 1 1.1 0 .55 .55 0 0 1-1.1 0zM81.7 65.8a.55 .55 0 0 0 1.1 0 .55 .55 0 0 0-1.1 0z" fill-rule="evenodd"/>
<circle cx="107.6" cy="65.8" r=".51"/>
<circle cx="112.7" cy="65.8" r=".51"/>
<circle cx="117.8" cy="65.8" r=".51"/>
<circle cx="97.5" cy="65.8" r=".51"/>
<circle cx="89.9" cy="65.8" r=".51"/>
<circle cx="82.3" cy="65.8" r=".52"/>
</g>
<g font-size="3.6" fill="#606883">
<text x="97.2" y="110.8">30Hz Low</text>
<text x="91.2" y="156.7">50Hz Band</text>
<text x="81.3" y="202">90Hz Band</text>
<text x="84.1" y="248.2">210Hz Band</text>
</g>
<g font-size="2.5" fill="#d59028">
<text x="105" y="59.7">VCC</text>
<text x="77.2" y="78.5">1uF</text>
<text x="84.8" y="78.5">1uF</text>
<text x="92.4" y="78.5">1uF</text>
<text x="100" y="78.5">1uF</text>
<text x="126.7" y="85.5">-V</text>
<text x="87.3" y="109.2">100nF</text>
<text x="59" y="124.2">125K</text>
<text x="74.3" y="124.2">450K</text>
<text x="76.8" y="129.3">10nF</text>
<text x="145.5" y="129.3">2.2uF</text>
<text x="154.6" y="131.3">50K</text>
<text x="82" y="140.3">GND</text>
<text x="105.8" y="141.5">1K</text>
<text x="115.6" y="139.4">10K</text>
<text x="72.1" y="154.9">33nF</text>
<text x="107.4" y="153">GND</text>
<text x="83.5" y="164.3">475K</text>
<text x="59" y="172.5">240K</text>
<text x="72.1" y="174">33nF</text>
<text x="68.3" y="179.6">22K</text>
<text x="137.9" y="177.5">2.2uF</text>
<text x="147" y="179.6">50K</text>
<text x="82" y="181">GND</text>
<text x="64.2" y="191.1">GND</text>
<text x="105.4" y="187.7">10K</text>
<text x="103.8" y="192.3">1K</text>
<text x="72.1" y="200.7">20nF</text>
<text x="99.8" y="201.3">GND</text>
<text x="83.5" y="210">525K</text>
<text x="59" y="218.2">260K</text>
<text x="72.1" y="219.2">20nF</text>
<text x="68.3" y="225.3">15K</text>
<text x="87.1" y="226.7">GND</text>
<text x="143" y="223.2">2.2uF</text>
<text x="152.1" y="225.3">50K</text>
<text x="110.5" y="230.9">10K</text>
<text x="64.2" y="234.3">GND</text>
<text x="103.3" y="235.4">1K</text>
<text x="104.9" y="244.5">GND</text>
<text x="72.1" y="246.3">20nF</text>
<text x="83.5" y="255.8">500K</text>
<text x="59" y="263.9">250K</text>
<text x="72.1" y="264.9">20nF</text>
<text x="145.5" y="269">2.2uF</text>
<text x="68.3" y="271">3K</text>
<text x="87.1" y="272.4">GND</text>
<text x="155" y="271.2" transform="rotate(-90 155 271.2)">50K</text>
<text x="64.2" y="280">GND</text>
<text x="113" y="276.6">10K</text>
</g>
<g font-size="2.5" fill="#9c1f14">
<text x="77.2" y="75.9">C76</text>
<text x="84.8" y="75.9">C75</text>
<text x="92.4" y="75.9">C74</text>
<text x="100" y="75.9">C73</text>
<text x="108.7" y="78">U9-PU8-PU7-PU10-P</text>
<text x="87.3" y="106.7">C49</text>
<text x="28.4" y="120">AUDIO-INPUT/1.??</text>
<text x="59.7" y="122.2">R62</text>
<text x="74.9" y="122.2">R63</text>
<text x="130.7" y="121.4">D12</text>
<text x="160" y="125.1">AUDIO-A0/1.??</text>
<text x="77.9" y="126.7">C51</text>
<text x="92.4" y="127.3">U7-A</text>
<text x="112.7" y="129.8">U7-B</text>
<text x="145.5" y="126.7">C8</text>
<text x="154.6" y="129">R66</text>
<text x="115.5" y="137.4">R68</text>
<text x="104.3" y="139.2">R69</text>
<text x="72.1" y="152.9">C55</text>
<text x="83.5" y="162.1">R70</text>
<text x="93.4" y="166.4">U7-C</text>
<text x="59.6" y="170.4">R71</text>
<text x="72.1" y="171.4">C56</text>
<text x="123.1" y="169.7">D13</text>
<text x="152.3" y="173.4">AUDIO-A1/1.??</text>
<text x="68.3" y="177.3">R72</text>
<text x="108.7" y="177.8">U7-D</text>
<text x="137.9" y="175">C9</text>
<text x="147" y="177.3">R67</text>
<text x="105.3" y="185.7">R76</text>
<text x="103.8" y="189.9">R77</text>
<text x="72.1" y="198.6">C60</text>
<text x="83.5" y="207.7">R80</text>
<text x="98.5" y="212.1">U8-A</text>
<text x="128.2" y="215.1">D14</text>
<text x="59.6" y="216.1">R78</text>
<text x="72.1" y="217.2">C59</text>
<text x="143" y="220.7">C10</text>
<text x="157.4" y="219.1">AUDIO-A2/1.??</text>
<text x="68.3" y="223">R79</text>
<text x="113.7" y="223.5">U8-B</text>
<text x="152.1" y="223">R73</text>
<text x="101.8" y="233.1">R85</text>
<text x="110.4" y="228.9">R81</text>
<text x="72.1" y="244.3">C64</text>
<text x="83.5" y="253.4">R88</text>
<text x="98.5" y="257.8">U8-C</text>
<text x="59.6" y="261.8">R86</text>
<text x="72.1" y="262.9">C63</text>
<text x="130.7" y="261.1">D15</text>
<text x="68.3" y="268.7">R87</text>
<text x="113.7" y="269.2">U8-D</text>
<text x="145.5" y="266.4">C11</text>
<text x="152.8" y="267.5">R74</text>
<text x="157.4" y="264.8">AUDIO-A3/1.??</text>
<text x="113" y="274.6">R89</text>
<text x="101.8" y="278.8">R90</text>
</g>
<g font-size="2.1" fill="#9c1f14">
<text x="107.2" y="70.5" transform="rotate(-90 107.2 70.5)">4</text>
<text x="112.3" y="70.5" transform="rotate(-90 112.3 70.5)">4</text>
<text x="117.4" y="70.5" transform="rotate(-90 117.4 70.5)">4</text>
<text x="122.5" y="70.5" transform="rotate(-90 122.5 70.5)">4</text>
<text x="108.4" y="83.8" transform="rotate(-90 108.4 83.8)">GND VCC</text>
<text x="113.5" y="83.8" transform="rotate(-90 113.5 83.8)">GND VCC</text>
<text x="118.5" y="83.8" transform="rotate(-90 118.5 83.8)">GND VCC</text>
<text x="123.6" y="83.8" transform="rotate(-90 123.6 83.8)">GND VCC</text>
<text x="107.2" y="88.7" transform="rotate(-90 107.2 88.7)">11</text>
<text x="112.3" y="88.7" transform="rotate(-90 112.3 88.7)">11</text>
<text x="117.4" y="88.7" transform="rotate(-90 117.4 88.7)">11</text>
<text x="122.5" y="88.7" transform="rotate(-90 122.5 88.7)">11</text>
<text x="90.9" y="118.7">3</text>
<text x="90.9" y="123.8">2</text>
<text x="100.4" y="121.3">1</text>
<text x="111.2" y="121.3">5</text>
<text x="120.7" y="123.8">7</text>
<text x="111.2" y="126.4">6</text>
<text x="88.3" y="167">9</text>
<text x="87.1" y="172.1">10</text>
<text x="97.8" y="169.5">8</text>
<text x="102.4" y="169.5">12</text>
<text x="113.1" y="172.1">14</text>
<text x="102.4" y="174.6">13</text>
<text x="93.4" y="212.7">2</text>
<text x="102.9" y="215.3">1</text>
<text x="108.7" y="215.3">5</text>
<text x="93.4" y="217.8">3</text>
<text x="108.7" y="220.3">6</text>
<text x="118.1" y="217.8">7</text>
<text x="92.2" y="263.5">10</text>
<text x="93.4" y="258.4">9</text>
<text x="102.9" y="261">8</text>
<text x="107.5" y="261">12</text>
<text x="118.1" y="263.5">14</text>
<text x="107.5" y="266.1">13</text>
</g>
<g font-size="1.4" fill="#d59028">
<text x="96" y="125">LMV324</text>
<text x="116.3" y="127.5">LMV324</text>
<text x="93.4" y="167.6">LMV324</text>
<text x="108.7" y="175.8">LMV324</text>
<text x="98.5" y="213.4">LMV324</text>
<text x="113.7" y="221.5">LMV324</text>
<text x="98.5" y="259.1">LMV324</text>
<text x="113.7" y="267.2">LMV324</text>
</g>
<g font-size="1.4" fill="#9c1f14">
<text x="129.9" y="128">M1-CHAN</text>
<text x="122.2" y="176.3">M1-CHAN</text>
<text x="127.3" y="222">M1-CHAN</text>
<text x="129.9" y="267.7">M1-CHAN</text>
</g>
</svg>
